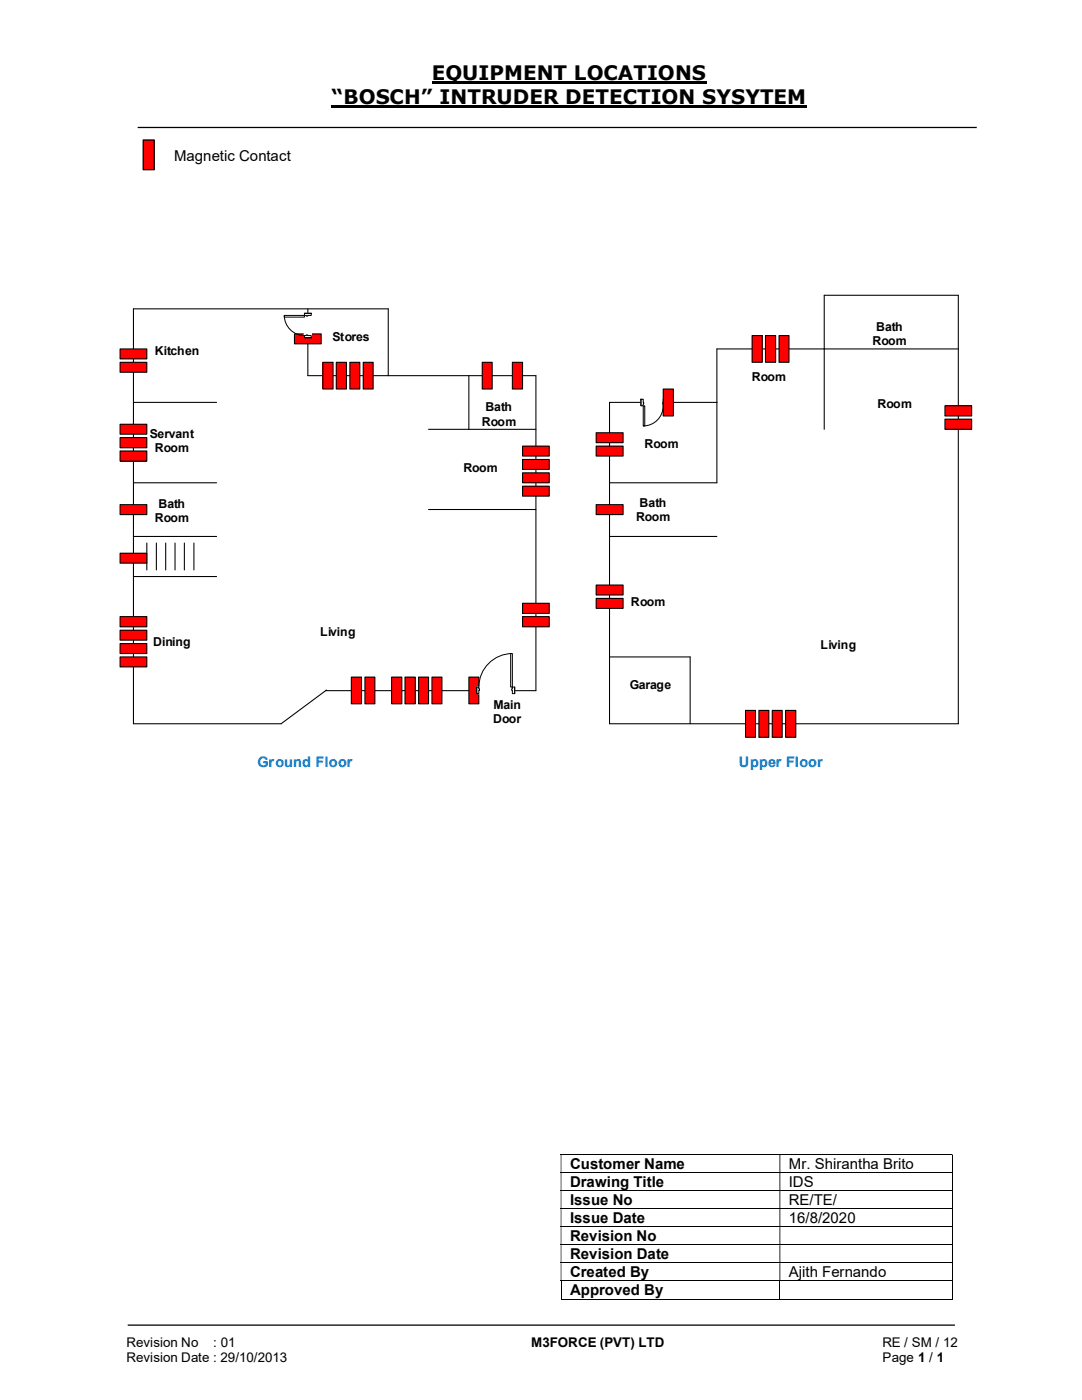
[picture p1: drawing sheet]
<svg xmlns="http://www.w3.org/2000/svg" width="216mm" height="279mm" viewBox="0 0 216 279" stroke-linecap="round" stroke-linejoin="round" font-family="sans-serif">
<path d="M86.1 16.5h54.9M66.2 21.3h94.8" fill="none" stroke="#000" stroke-width=".42"/>
<path d="M27.5 25.4h167.4M25.5 264.5h165" fill="none" stroke="#000" stroke-width=".25"/>
<g fill="none" stroke="#000" stroke-width=".2">
<path d="M111.9 230.4h78M111.9 234h78M111.9 237.6h78M190 230.5v3.4M190 234.1v3.4M190 237.7v3.4M111.9 241.2h78M111.9 244.8h78M111.9 248.4h78M111.9 252h78M111.9 255.7h78M111.9 259.2h43.6"/>
<path d="M112 255.7v3.6M155.6 255.7v3.6M155.7 259.2h34.2M190 241.3v3.4M190 244.9v3.5M190 248.5v3.4M190 252.1v3.5M190 255.7v3.6"/>
</g>
<g fill="#000">
<path d="M189.9 230.3h.2v.2h-.2zM111.9 230.5h.1v3.4h-.1zM155.5 230.5h.2v3.4h-.2z" fill-rule="evenodd"/>
<path d="M189.9 233.9h.2v.2h-.2zM111.9 234.1h.1v3.4h-.1zM155.5 234.1h.2v3.4h-.2z" fill-rule="evenodd"/>
<path d="M189.9 237.5h.2v.2h-.2zM111.9 237.7h.1v3.4h-.1zM155.5 237.7h.2v3.4h-.2z" fill-rule="evenodd"/>
<path d="M189.9 241.1h.2v.2h-.2zM111.9 241.3h.1v3.4h-.1zM155.5 241.3h.2v3.4h-.2z" fill-rule="evenodd"/>
<path d="M189.9 244.7h.2v.2h-.2zM111.9 244.9h.1v3.5h-.1zM155.5 244.9h.2v3.5h-.2z" fill-rule="evenodd"/>
<path d="M189.9 248.4h.2v.1h-.2zM111.9 248.5h.1v3.4h-.1zM155.5 248.5h.2v3.4h-.2z" fill-rule="evenodd"/>
<path d="M189.9 251.9h.2v.2h-.2zM111.9 252.1h.1v3.5h-.1zM155.5 252.1h.2v3.5h-.2z" fill-rule="evenodd"/>
</g>
<path d="M189.9 255.6h.2v.1h-.2zM189.9 259.2h.2v.1h-.2z" fill="#000"/>
<path d="M28.6 27.9h2.2v6h-2.2z" fill="#f00"/>
<path d="M28.6 27.9h2.2v6h-2.2z" fill="none" stroke="#000" stroke-width=".25"/>
<path d="M164.5 58.9h26.7M61.4 75h45.5v62.8h-41.9M77.5 75v-13.4h-50.9v82.8h29.5l9.1-6.7M143 69.6h48.2M26.6 80.3h16.6M26.6 96.4h16.6M93.6 85.7h13.3M121.6 80.3h21.4M121.6 144.4h69.6" fill="none" stroke="#000" stroke-width=".21"/>
<path d="M156.8 141.8h2v5.4h-2z" fill="#f00"/>
<path d="M164.5 58.9v26.8M191.2 58.9v85.5M61.4 61.6v13.4M93.6 75v10.7M143 69.6v10.7M137.7 131.1v13.3M156.8 141.8h2v5.4h-2z" fill="none" stroke="#000" stroke-width=".21"/>
<path d="M154.1 141.8h2v5.4h-2z" fill="#f00"/>
<path d="M154.1 141.8h2v5.4h-2z" fill="none" stroke="#000" stroke-width=".21"/>
<path d="M93.6 135.1h1.9v5.4h-1.9z" fill="#f00"/>
<path d="M85.5 85.7h8.1M143 80.3v16.1h-21.4M26.6 107.1h16.6M26.6 115.1h16.6M85.5 101.7h21.4M121.6 107.1h21.4M93.6 135.1h1.9v5.4h-1.9zM121.6 131.1h16.1" fill="none" stroke="#000" stroke-width=".21"/>
<path d="M151.4 141.8h2v5.4h-2z" fill="#f00"/>
<path d="M151.4 141.8h2v5.4h-2z" fill="none" stroke="#000" stroke-width=".21"/>
<path d="M148.8 141.8h1.9v5.4h-1.9z" fill="#f00"/>
<path d="M121.6 80.3v64.1M29.3 108.4v5.3M31.2 108.4v5.3M33.1 108.4v5.3M34.9 108.4v5.3M36.8 108.4v5.3M38.7 108.4v5.3M148.8 141.8h1.9v5.4h-1.9z" fill="none" stroke="#000" stroke-width=".21"/>
<path d="M119 116.8h5.3v1.9h-5.3z" fill-rule="evenodd" fill="#f00"/>
<path d="M119 116.8h5.3v1.9h-5.3z" fill="none" stroke="#000" stroke-width=".21"/>
<path d="M119 100.7h5.3v2h-5.3z" fill-rule="evenodd" fill="#f00"/>
<path d="M119 100.7h5.3v2h-5.3z" fill="none" stroke="#000" stroke-width=".21"/>
<path d="M86.2 135.1h2v5.4h-2z" fill="#f00"/>
<path d="M86.2 135.1h2v5.4h-2z" fill="none" stroke="#000" stroke-width=".21"/>
<path d="M83.5 135.1h2v5.4h-2z" fill="#f00"/>
<path d="M83.5 135.1h2v5.4h-2z" fill="none" stroke="#000" stroke-width=".21"/>
<path d="M80.8 135.1h2v5.4h-2z" fill="#f00"/>
<path d="M80.8 135.1h2v5.4h-2z" fill="none" stroke="#000" stroke-width=".21"/>
<path d="M78.1 135.1h2.1v5.4h-2.1z" fill="#f00"/>
<path d="M78.1 135.1h2.1v5.4h-2.1z" fill="none" stroke="#000" stroke-width=".21"/>
<path d="M72.8 135.1h2v5.4h-2z" fill="#f00"/>
<path d="M72.8 135.1h2v5.4h-2z" fill="none" stroke="#000" stroke-width=".21"/>
<path d="M70.1 135.1h2v5.4h-2z" fill="#f00"/>
<path d="M70.1 135.1h2v5.4h-2z" fill="none" stroke="#000" stroke-width=".21"/>
<path d="M104.3 123.1h5.3v2h-5.3z" fill-rule="evenodd" fill="#f00"/>
<path d="M104.3 123.1h5.3v2h-5.3z" fill="none" stroke="#000" stroke-width=".21"/>
<path d="M104.3 120.4h5.3v2h-5.3z" fill-rule="evenodd" fill="#f00"/>
<path d="M104.3 120.4h5.3v2h-5.3z" fill="none" stroke="#000" stroke-width=".21"/>
<path d="M104.3 97h5.3v2h-5.3z" fill-rule="evenodd" fill="#f00"/>
<path d="M104.3 97h5.3v2h-5.3z" fill="none" stroke="#000" stroke-width=".21"/>
<path d="M104.3 94.4h5.3v2h-5.3z" fill-rule="evenodd" fill="#f00"/>
<path d="M104.3 94.4h5.3v2h-5.3z" fill="none" stroke="#000" stroke-width=".21"/>
<path d="M104.3 91.7h5.3v2h-5.3z" fill-rule="evenodd" fill="#f00"/>
<path d="M104.3 91.7h5.3v2h-5.3z" fill="none" stroke="#000" stroke-width=".21"/>
<path d="M104.3 89h5.3v2h-5.3z" fill-rule="evenodd" fill="#f00"/>
<path d="M104.3 89h5.3v2h-5.3z" fill="none" stroke="#000" stroke-width=".21"/>
<path d="M102.2 72.3h2.1v5.3h-2.1z" fill="#f00"/>
<path d="M102.2 72.3h2.1v5.3h-2.1z" fill="none" stroke="#000" stroke-width=".21"/>
<path d="M96.2 72.3h2v5.3h-2z" fill="#f00"/>
<path d="M96.2 72.3h2v5.3h-2z" fill="none" stroke="#000" stroke-width=".21"/>
<path d="M188.6 83.7h5.3v2h-5.3z" fill-rule="evenodd" fill="#f00"/>
<path d="M188.6 83.7h5.3v2h-5.3z" fill="none" stroke="#000" stroke-width=".21"/>
<path d="M188.6 81h5.3v2h-5.3z" fill-rule="evenodd" fill="#f00"/>
<path d="M188.6 81h5.3v2h-5.3z" fill="none" stroke="#000" stroke-width=".21"/>
<path d="M72.5 72.3h2v5.3h-2z" fill="#f00"/>
<path d="M72.5 72.3h2v5.3h-2z" fill="none" stroke="#000" stroke-width=".21"/>
<path d="M69.8 72.3h2v5.3h-2z" fill="#f00"/>
<path d="M69.8 72.3h2v5.3h-2z" fill="none" stroke="#000" stroke-width=".21"/>
<path d="M67.1 72.3h2v5.3h-2z" fill="#f00"/>
<path d="M67.1 72.3h2v5.3h-2z" fill="none" stroke="#000" stroke-width=".21"/>
<path d="M64.4 72.3h2.1v5.3h-2.1z" fill="#f00"/>
<path d="M64.4 72.3h2.1v5.3h-2.1z" fill="none" stroke="#000" stroke-width=".21"/>
<path d="M24 131.1h5.3v2h-5.3z" fill-rule="evenodd" fill="#f00"/>
<path d="M24 131.1h5.3v2h-5.3z" fill="none" stroke="#000" stroke-width=".21"/>
<path d="M119 89h5.3v2h-5.3z" fill-rule="evenodd" fill="#f00"/>
<path d="M119 89h5.3v2h-5.3z" fill="none" stroke="#000" stroke-width=".21"/>
<path d="M119 86.4h5.3v1.9h-5.3z" fill-rule="evenodd" fill="#f00"/>
<path d="M119 86.4h5.3v1.9h-5.3z" fill="none" stroke="#000" stroke-width=".21"/>
<path d="M58.8 66.6h5.3v2h-5.3z" fill-rule="evenodd" fill="#f00"/>
<path d="M58.8 66.6h5.3v2h-5.3z" fill="none" stroke="#000" stroke-width=".21"/>
<path d="M24 72.3h5.3v2h-5.3z" fill-rule="evenodd" fill="#f00"/>
<path d="M24 72.3h5.3v2h-5.3z" fill="none" stroke="#000" stroke-width=".21"/>
<path d="M24 69.6h5.3v2h-5.3z" fill-rule="evenodd" fill="#f00"/>
<path d="M24 69.6h5.3v2h-5.3z" fill="none" stroke="#000" stroke-width=".21"/>
<path d="M24 110.4h5.3v2h-5.3z" fill-rule="evenodd" fill="#f00"/>
<path d="M24 110.4h5.3v2h-5.3z" fill="none" stroke="#000" stroke-width=".21"/>
<path d="M24 100.7h5.3v2h-5.3z" fill-rule="evenodd" fill="#f00"/>
<path d="M24 100.7h5.3v2h-5.3z" fill="none" stroke="#000" stroke-width=".21"/>
<path d="M24 90h5.3v2h-5.3z" fill-rule="evenodd" fill="#f00"/>
<path d="M24 90h5.3v2h-5.3z" fill="none" stroke="#000" stroke-width=".21"/>
<path d="M24 87.3h5.3v2.1h-5.3z" fill-rule="evenodd" fill="#f00"/>
<path d="M24 87.3h5.3v2.1h-5.3z" fill="none" stroke="#000" stroke-width=".21"/>
<path d="M24 84.7h5.3v2h-5.3z" fill-rule="evenodd" fill="#f00"/>
<path d="M24 84.7h5.3v2h-5.3z" fill="none" stroke="#000" stroke-width=".21"/>
<path d="M24 128.4h5.3v2h-5.3z" fill-rule="evenodd" fill="#f00"/>
<path d="M24 128.4h5.3v2h-5.3z" fill="none" stroke="#000" stroke-width=".21"/>
<path d="M24 125.8h5.3v2h-5.3z" fill-rule="evenodd" fill="#f00"/>
<path d="M24 125.8h5.3v2h-5.3z" fill="none" stroke="#000" stroke-width=".21"/>
<path d="M24 123.1h5.3v2h-5.3z" fill-rule="evenodd" fill="#f00"/>
<path d="M24 123.1h5.3v2h-5.3z" fill="none" stroke="#000" stroke-width=".21"/>
<path d="M155.4 67h2v5.3h-2z" fill="#f00"/>
<path d="M155.4 67h2v5.3h-2z" fill="none" stroke="#000" stroke-width=".21"/>
<path d="M152.7 67h2.1v5.3h-2.1z" fill="#f00"/>
<path d="M152.7 67h2.1v5.3h-2.1z" fill="none" stroke="#000" stroke-width=".21"/>
<path d="M150.1 67h2v5.3h-2z" fill="#f00"/>
<path d="M150.1 67h2v5.3h-2z" fill="none" stroke="#000" stroke-width=".21"/>
<path d="M127.9 79.6h4.9v1.4h-4.9z" fill="#fff"/>
<path d="M127.9 79.6h4.9v1.4h-4.9z" fill="none" stroke="#fff" stroke-width=".2"/>
<path d="M127.9 79.7v1.3h.5v-1.3zM132.3 79.7h.5v1.3h-.5z" fill-rule="evenodd" fill="#fff"/>
<path d="M128.4 80.3v-.6h-.5v1.3h.5v-.4M132.3 80.3v-.6h.5v1.3h-.5v-.4" fill="none" stroke="#000" stroke-width=".2"/>
<path d="M128.4 80.3v.3zM132.2 80.3l.1 .3z" fill-rule="evenodd" fill="#fff"/>
<path d="M127.9 79.7v1.3M132.8 79.7v1.3M128.4 80.3v.3M132.3 80.3v.3M132.3 81a4 4 0 0 1-3.9 4" fill="none" stroke="#000" stroke-width=".2"/>
<path d="M128.4 81h.3v4h-.3z" fill-rule="evenodd" fill="#fff"/>
<path d="M128.4 81h.3v4h-.3z" fill="none" stroke="#000" stroke-width=".2"/>
<path d="M132.3 77.6h2.1v5.4h-2.1z" fill="#f00"/>
<path d="M132.3 77.6h2.1v5.4h-2.1z" fill="none" stroke="#000" stroke-width=".21"/>
<path d="M119 119.4h5.3v2h-5.3z" fill-rule="evenodd" fill="#f00"/>
<path d="M119 119.4h5.3v2h-5.3z" fill="none" stroke="#000" stroke-width=".21"/>
<path d="M95.1 137.1h7.6v1.4h-7.6z" fill="#fff"/>
<path d="M95.1 137.1h7.6v1.4h-7.6z" fill="none" stroke="#fff" stroke-width=".2"/>
<path d="M102.2 137.1v1.3h.5v-1.3zM95.1 137.1h.4v1.3h-.4z" fill-rule="evenodd" fill="#fff"/>
<path d="M95.5 137.5v-.4h-.4v1.3h.4v-.6M102.2 137.5v-.4h.5v1.3h-.5v-.6" fill="none" stroke="#000" stroke-width=".2"/>
<path d="M102.1 137.5v.3h.1v-.3zM95.5 137.5h.2v.3h-.2z" fill-rule="evenodd" fill="#fff"/>
<path d="M95.1 137.1v1.3M95.5 137.5h.2v.3h-.2M102.2 137.5h-.1v.3h.1M102.2 130.4a6.7 6.7 0 0 0-6.7 6.7M102.7 137.1v1.3" fill="none" stroke="#000" stroke-width=".2"/>
<path d="M101.9 130.4h.3v6.7h-.3z" fill-rule="evenodd" fill="#fff"/>
<path d="M101.9 130.4h.3v6.7h-.3z" fill="none" stroke="#000" stroke-width=".2"/>
<path d="M60.7 62.5h1.4v4.9h-1.4z" fill-rule="evenodd" fill="#fff"/>
<path d="M60.7 62.5h1.4v4.9h-1.4z" fill="none" stroke="#fff" stroke-width=".2"/>
<path d="M60.7 62.5v.4h1.4v-.4zM60.7 67h1.4v.4h-1.4z" fill-rule="evenodd" fill="#fff"/>
<path d="M61.1 62.9h-.4v-.4h1.4v.4h-.7M61.1 67h-.4v.4h1.4v-.4h-.7" fill="none" stroke="#000" stroke-width=".2"/>
<path d="M61.1 62.9v.2h.3v-.2zM61.1 66.8h.3v.2h-.3z" fill-rule="evenodd" fill="#fff"/>
<path d="M56.7 62.9a4 4 0 0 0 4 4.1M60.7 62.5h1.4M60.7 67.4h1.4M61.1 62.9v.2h.3v-.2M61.1 67v-.2h.3v.2" fill="none" stroke="#000" stroke-width=".2"/>
<path d="M56.7 62.9h4v.4h-4z" fill="#fff"/>
<path d="M56.7 62.9h4v.4h-4z" fill="none" stroke="#000" stroke-width=".2"/>
<g font-size="4">
<text x="86.1" y="16">EQUIPMENT LOCATIONS</text>
<text x="66.2" y="20.8">“BOSCH” INTRUDER DETECTION SYSYTEM</text>
</g>
<g font-size="3">
<text x="34.7" y="32.1">Magnetic Contact</text>
<text x="113.7" y="233.3">Customer Name</text>
<text x="157.4" y="233.3">Mr. Shirantha Brito</text>
<text x="113.7" y="236.9">Drawing Title</text>
<text x="157.4" y="236.9">IDS</text>
<text x="113.7" y="240.5">Issue No</text>
<text x="113.7" y="244.1">Issue Date</text>
<text x="157.4" y="240.5">RE/TE/</text>
<text x="157.4" y="244.1">16/8/2020</text>
<text x="113.7" y="247.7">Revision No</text>
<text x="113.7" y="251.3">Revision Date</text>
<text x="113.7" y="254.9">Created By</text>
<text x="157.4" y="254.9">Ajith Fernando</text>
<text x="113.7" y="258.5">Approved By</text>
</g>
<g font-size="2.9" fill="#0070c0">
<text x="51.4" y="153.2">Ground Floor</text>
<text x="147.5" y="153.2">Upper Floor</text>
</g>
<g font-size="2.7">
<text x="25.2" y="268.8">Revision No</text>
<text x="42.6" y="268.8">: 01</text>
<text x="106" y="268.8">M3FORCE (PVT) LTD</text>
<text x="176.1" y="268.8">RE / SM / 12</text>
<text x="25.2" y="271.8">Revision Date : 29/10/2013</text>
<text x="176.1" y="271.8">Page 1 / 1</text>
</g>
<g font-size="2.4">
<text x="30.9" y="70.8">Kitchen</text>
<text x="66.4" y="68.1">Stores</text>
<text x="174.1" y="68.9">Room</text>
<text x="174.8" y="66.1">Bath</text>
<text x="150" y="76.1">Room</text>
<text x="96.9" y="82.1">Bath</text>
<text x="175.1" y="81.4">Room</text>
<text x="29.9" y="87.5">Servant</text>
<text x="96.1" y="85">Room</text>
<text x="128.6" y="89.5">Room</text>
<text x="30.9" y="90.3">Room</text>
<text x="92.5" y="94.2">Room</text>
<text x="31.6" y="101.4">Bath</text>
<text x="127.6" y="101.1">Bath</text>
<text x="30.9" y="104.3">Room</text>
<text x="126.9" y="104">Room</text>
<text x="125.9" y="120.9">Room</text>
<text x="30.6" y="128.9">Dining</text>
<text x="63.9" y="126.9">Living</text>
<text x="163.7" y="129.5">Living</text>
<text x="125.7" y="137.6">Garage</text>
<text x="98.5" y="141.5">Main</text>
<text x="98.4" y="144.3">Door</text>
</g>
</svg>
